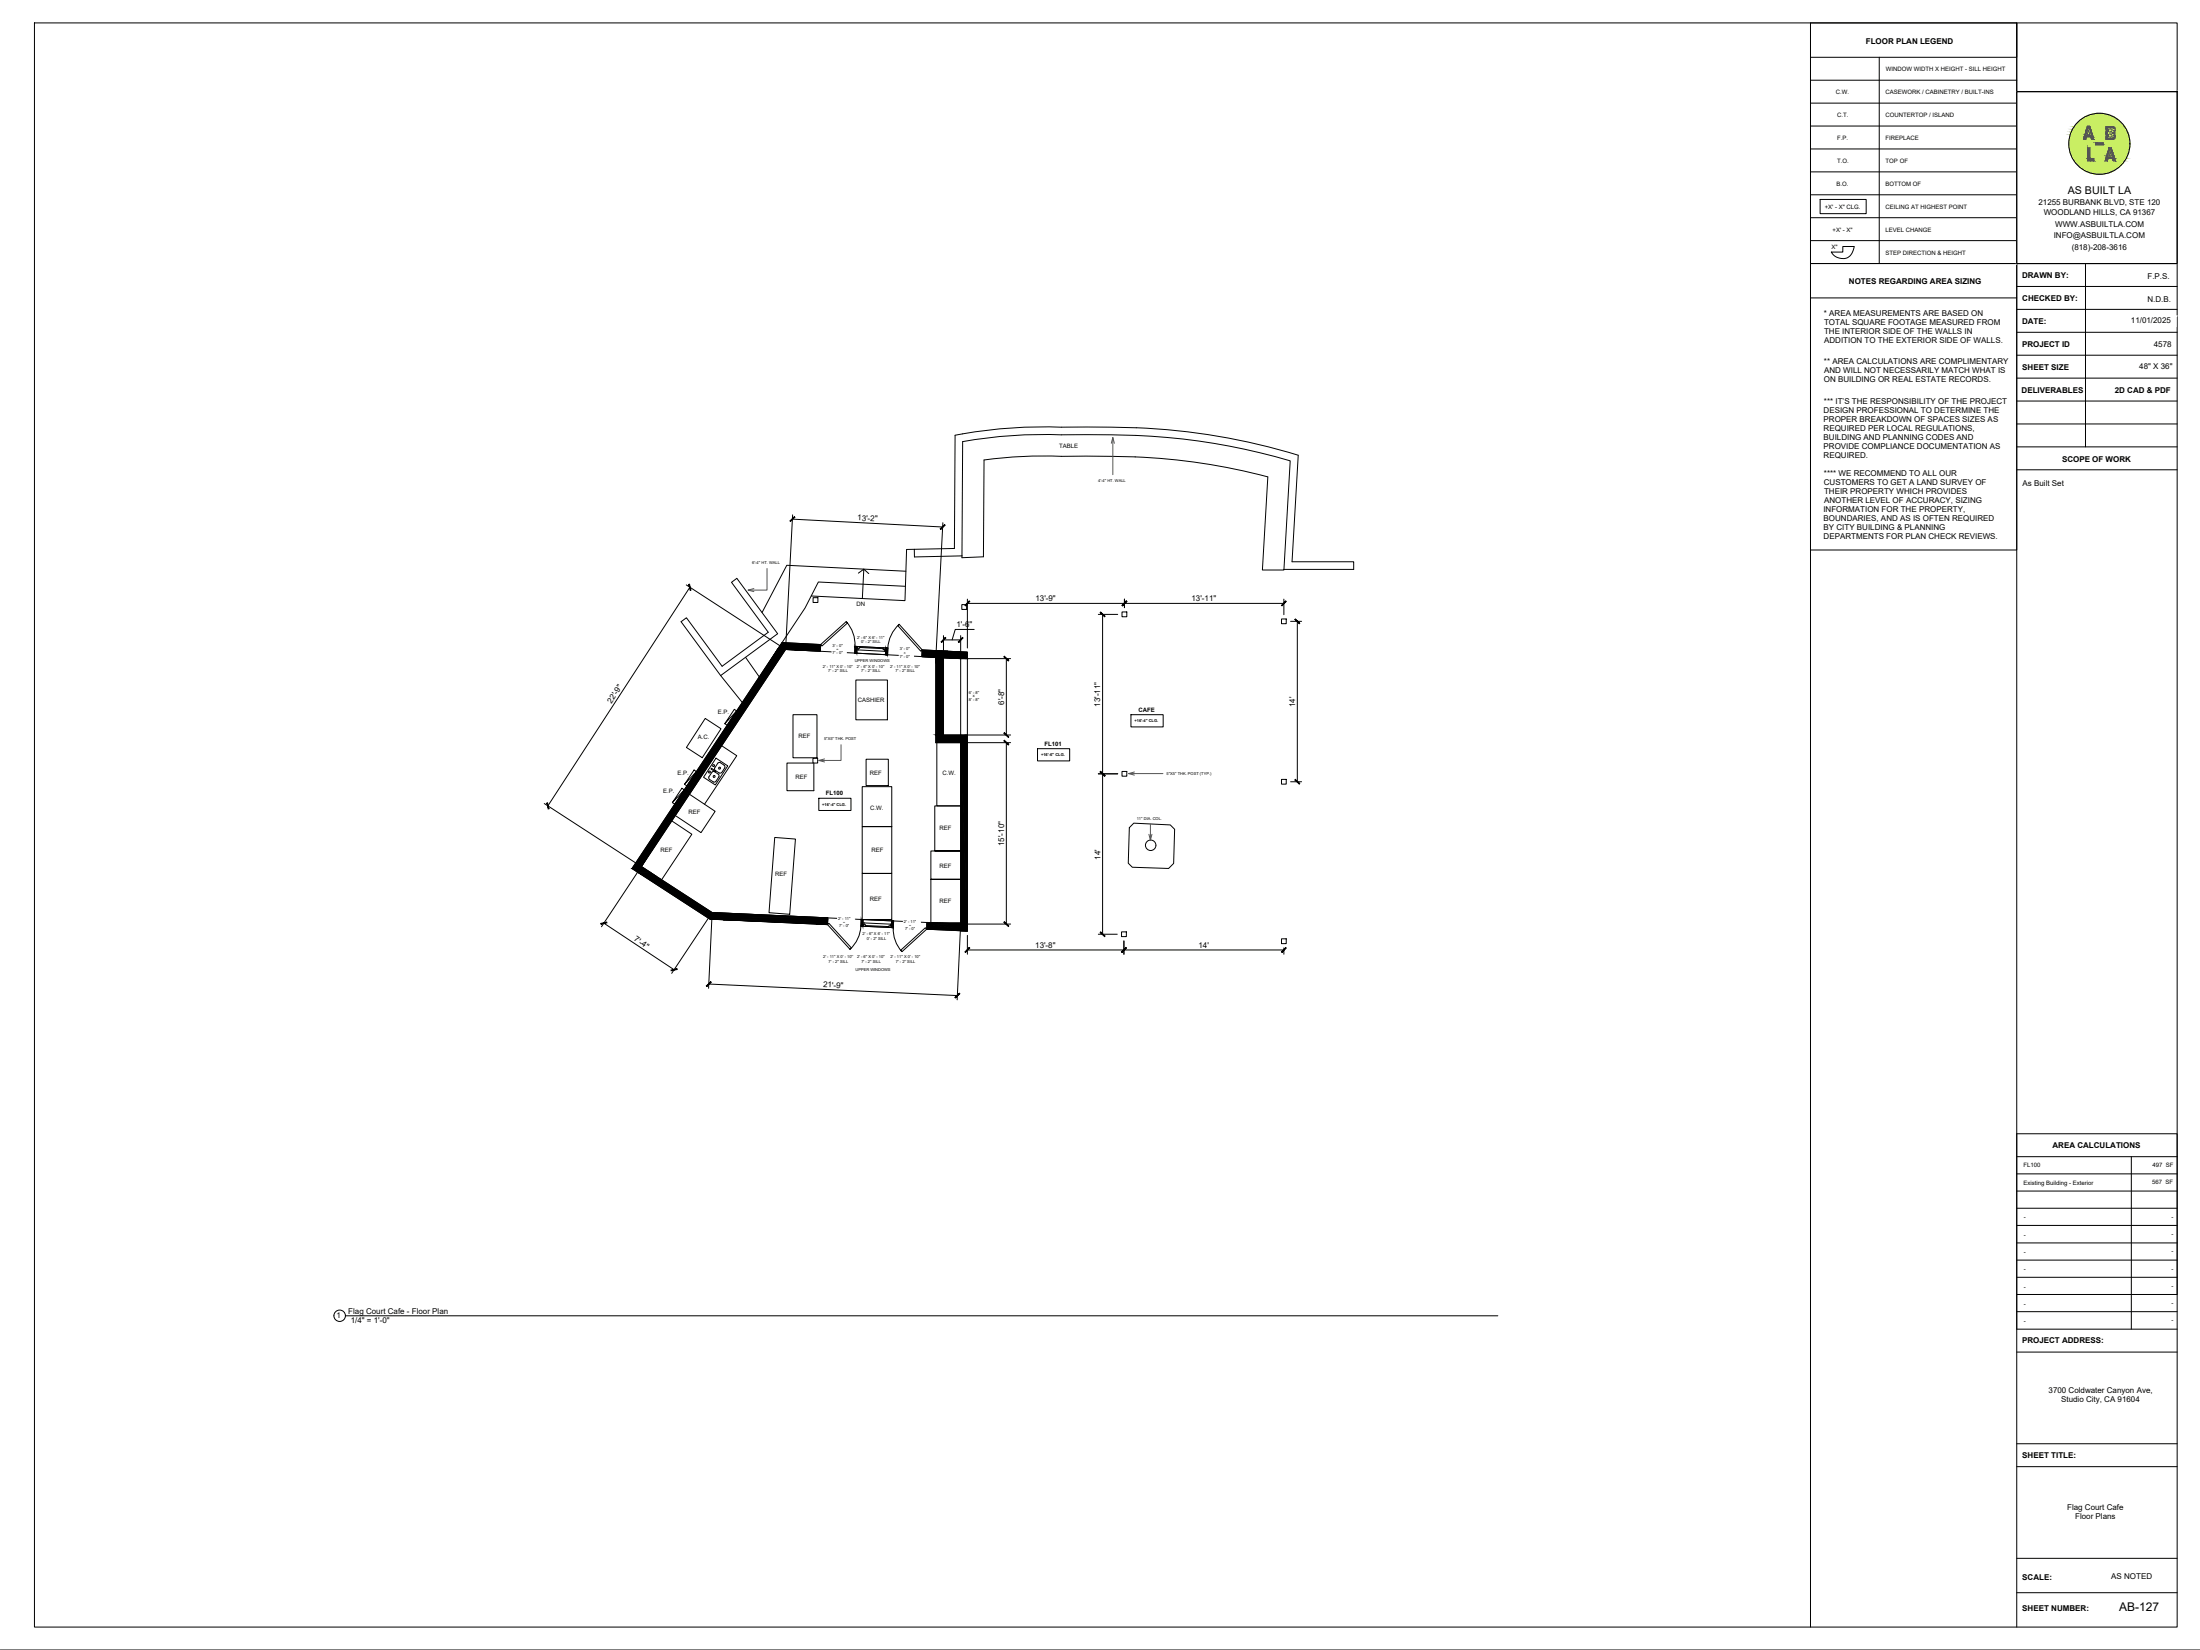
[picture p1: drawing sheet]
<svg xmlns="http://www.w3.org/2000/svg" width="1219mm" height="914mm" viewBox="0 0 1219 914" stroke-linecap="round" stroke-linejoin="round" font-family="sans-serif">
<!-- layer: A-HATCH -->
<g fill="#000" stroke="#000" stroke-width=".55">
<path d="M431 360h4l-80 121zM431 360h4zM433 356l22 1h-22zM474 358h1v4zM474 358h1zM491 359h1zM440 360h15v1zM491 363h1zM511 364h21zM511 360l14 1h-14zM519 364h4zM532 361h4z"/>
<path d="M532 407h4v109zM353 483h7l40 26zM355 480l5 3h-7zM395 506l64 3h-60zM401 510h58v2zM477 510h1zM477 510h1v3zM494 514h1zM494 510h1zM514 512h18v3zM514 511l18 1h-18z"/>
<path d="M431 360l-81 121h5zM350 481h5l-2 2z"/>
<path d="M431 360h24zM431 360h24z"/>
<path d="M435 360h20zM435 360h20z"/>
<path d="M433 357l22 3v-3zM433 357l22 3h-24z"/>
<path d="M474 358v4h1zM474 362h1z"/>
<path d="M491 359l1 4v-4zM491 359l1 4h-1z"/>
<path d="M491 363h1zM491 363h1z"/>
<path d="M511 364h21zM523 364h9v1z"/>
<path d="M519 364l4 43v-43zM519 364l4 43h-4z"/>
<path d="M511 361h21zM511 361h21z"/>
<path d="M511 361l21 3v-3zM511 361l21 3h-21z"/>
<path d="M532 361l4 4v-4zM532 361l4 4h-4z"/>
<path d="M532 407v109h4zM532 516h4z"/>
<path d="M519 407l13 5v-5zM519 407l13 5h-13z"/>
<path d="M353 483l40 26h7zM393 509l8 1z"/>
<path d="M401 510l58 2zM452 512h7z"/>
<path d="M399 509l60 1v-1zM399 509l60 1h-58z"/>
<path d="M477 510v3h1zM477 513h1z"/>
<path d="M494 514h1zM494 514h1z"/>
<path d="M494 510l1 4v-4zM494 510l1 4h-1z"/>
<path d="M514 512v3h18zM514 515h18v1z"/>
</g>
<!-- layer: A-WALL -->
<path d="M433 356l22 1v4l-20-1-80 120 40 26 64 3v3l-66-3-43-28zM475 358h-1v4h1M491 359h1v4h-1M532 365l-9-1v43h9M536 365v-4l-25-1v4h8v48h13v100l-18-1v4l22 1v-109M478 510h-1v3h1M494 510h1v4h-1" fill="none" stroke="#000" stroke-width=".59"/>
<!-- layer: A-COLS -->
<g fill="none" stroke="#000" stroke-width=".55">
<path d="M451 331h2v3h-2zM533 335h3v3h-3zM622 339h2v3h-2zM710 343h3v3h-3zM451 420h2v3h-2zM622 428h2v2h-2zM710 432h3v3h-3zM622 516h2v3h-2zM710 520h3v3h-3zM191 729h639"/>
<circle cx="638" cy="468" r="2.9"/>
</g>
<!-- layer: A-WALL -->
<path d="M630 237a355 355 0 0 1 89 15M630 237h-42a259 259 0 0 0-59 4v63h-22v5l26-1v-63a256 256 0 0 1 55-4 400 400 0 0 1 110 10l17 4-3 61h38v-5h-34l3-59M377 345l3-3 20 27 26-19-21-27 3-2 23 30-32 23z" fill="none" stroke="#000" stroke-width=".55"/>
<!-- layer: A-DETAIL-1 -->
<path d="M532 365v42M536 365v42" fill="none" stroke="#000" stroke-width=".55"/>
<!-- layer: A-DETAIL-3 -->
<g fill="none" stroke="#000" stroke-width=".55">
<path d="M1003 13h115v133h-115zM1003 13v889M1118 13v19h-115M1041 32v114M1003 44h115M1003 57h115M1003 70h115M1003 83h115M1003 95h115M1003 108h115M1003 121h115M1003 133h115"/>
<path d="M1003 146h115v159h-115zM1003 165h115M629 253a339 339 0 0 1 74 11l-3 52h12M629 253h-41a244 244 0 0 0-43 2v54h-12v-1M476 318l3-3-1 17M479 315l2 3M502 317l-66-4-14 26M507 304l-5 1v28l-52-3M502 325l-48-2-8 14-13 19M435 360l84 4M399 374l12 15M413 364l8 11"/>
<path d="M474 377h18v22h-18zM532 365h4M400 413l8 6-18 27M532 407h4M628 456l21 1 2 3-1 18-2 3h-20l-3-3 1-19zM395 506l137 6M1207 717v-89h-89v109"/>
</g>
<!-- layer: A-DOOR -->
<path d="M455 357l14-13 1 1-14 13zM469 344a19 19 0 0 1 5 14M498 347v-1l13 14-1 1zM498 346a19 19 0 0 0-6 13M459 512l13 13-1 1zM477 513a19 19 0 0 1-6 13M495 514a19 19 0 0 0 5 13M499 527l14-13 1 1-14 12z" fill="none" stroke="#000" stroke-width=".55"/>
<!-- layer: A-WINDOWS -->
<path d="M475 358l16 1M475 362l16 1M478 513l16 1M478 510h16" fill="none" stroke="#000" stroke-width=".55"/>
<!-- layer: A-GLAZ -->
<g fill="none" stroke="#000" stroke-width=".55">
<path d="M475 358l1 2M476 359h13M476 358h-1v4M476 358v1M476 358l13 1M489 359v1h2v-1M489 359h2v4M475 360h1M476 360l14 1M490 361h1M490 360v1M478 511h1"/>
<path d="M478 510v3h2M478 513v-1h2v1M479 511l14 1M479 511v1M480 513l13 1M493 513v1M493 512l1 2M493 512h1M494 510v4h-1"/>
</g>
<!-- layer: A-EQPT -->
<g fill="none" stroke="#000" stroke-width=".55">
<path d="M391 398l9 6-11 16-9-6zM407 393l1 1-6 7zM408 394l-5 8-1-1M439 396h14v24h-14zM519 412v35h13h-14v25h14h-16v15h16h-16v24M378 437l1 1-6 7zM379 438l-5 8-1-1M385 427l1 1-7 7zM386 428l-5 8-2-1M451 423h-15v15h15v-15M478 436h16v22h-16zM480 421h12v14h-12z"/>
<path d="M372 455l11 7-16 26M382 440l14 10-8 11-14-9M478 458h16v26h-16v26h16v-26h-16zM429 464l12 1-3 42-12-1zM355 480l9 6M517 511h15"/>
</g>
<!-- layer: A-FIXT -->
<g fill="none" stroke="#000" stroke-width=".55">
<path d="M396 427v1l-2-2 3 1M397 420l6 4-7 11-6-4zM398 423h1l3 2v1l-3 2-3-2zM398 429v1l-1 3h-2M398 429l-2-1h-1l-2 3 2 2"/>
<circle cx="393" cy="428" r=".5"/>
<circle cx="395" cy="424" r=".5"/>
<circle cx="396" cy="430" r=".5"/>
<circle cx="399" cy="426" r=".5"/>
</g>
<!-- layer: A-ANNO-DIMS -->
<g fill="none" stroke="#000" stroke-width=".55">
<path d="M439 288l83 4M439 285l-4 73M523 290l-4 72M380 324l53 35M382 325l-78 122M536 332v27M536 334h175M623 332v5M711 332v9M523 352v10M523 355h9M532 352v11"/>
<path d="M540 349h-11l-1 6M609 340h10M611 340v178M715 344h6M719 344v89M535 365h25M558 365v42M535 407h25M535 412h25M558 412v100M609 429h10M715 433h6"/>
<path d="M302 445l51 34M354 482l-21 32M335 512l39 25M393 508l-21 31M395 508l-2 40M532 514l-2 40M535 512h25M536 518v11M609 518h10M536 526h175M623 521v8M711 525v4"/>
<path d="M393 545l138 7"/>
</g>
<!-- layer: 0 -->
<g fill="#000" stroke="#000" stroke-width=".55">
<path d="M440 286l-2 3zM438 289l2-3z"/>
<path d="M521 293l3-2zM524 291l-3 2z"/>
<path d="M382 324l1 3zM382 324l1 3z"/>
<path d="M537 333l-2 3zM535 335l2-2z"/>
<path d="M622 335l2-2zM624 333l-2 3z"/>
<path d="M624 333l-2 3zM622 335l2-2z"/>
<path d="M710 335l3-2zM713 333l-3 3z"/>
<path d="M524 353l-2 3zM524 353l-2 3z"/>
<path d="M531 356l2-3zM533 353l-2 3z"/>
<path d="M610 339l2 3zM610 339l2 3z"/>
<path d="M718 343l2 2zM718 343l2 2z"/>
<path d="M556 364l3 2zM556 364l3 2z"/>
<path d="M557 406l2 2zM556 406l3 2z"/>
<path d="M556 411l3 2zM556 411l3 2z"/>
<path d="M610 428l2 2zM610 428l2 2z"/>
<path d="M610 428l2 2zM610 428l2 2z"/>
<path d="M718 432l2 2zM718 432l2 2z"/>
<path d="M303 445l1 3zM303 445l1 3z"/>
<path d="M333 512l3-1zM333 512l3-1z"/>
<path d="M557 511l2 2zM556 511l3 2z"/>
<path d="M610 516l2 3zM610 517l2 2z"/>
<path d="M372 538l3-1zM372 538l3-1z"/>
<path d="M537 525l-2 3zM535 528l2-3z"/>
<path d="M622 528l2-3zM624 525l-2 3z"/>
<path d="M624 525l-2 3zM622 528l2-3z"/>
<path d="M710 528l3-3zM713 525l-3 3z"/>
<path d="M394 544l-2 3zM391 546l3-2z"/>
<path d="M529 553l3-3zM532 550l-3 3z"/>
</g>
<!-- layer: A-ANNO -->
<path d="M616 246l1-4 1 4M617 242v21M425 315v12h-10M418 326l-3 1 3 1M466 413v8h-12M457 421h-3l3 1M625 429h19M629 428l-4 1 4 1M638 457v9M637 462l1 4v-4" fill="none" stroke="#545454" stroke-width=".55"/>
<g fill="#fff" stroke="#fff" stroke-width=".55">
<path d="M467 510v3l2-3zM469 510v3h-2z"/>
<path d="M464 508v3l10-3zM464 511l10-3v3z"/>
<path d="M465 512v3l8-3zM465 515l8-3v3z"/>
<path d="M503 511v3l2-3zM505 511v3h-2z"/>
<path d="M501 509v3l9-3zM501 512l9-3v3z"/>
<path d="M501 514v3l8-3zM501 517l8-3v3z"/>
<path d="M463 358v3l2-3zM465 358v3h-2z"/>
<path d="M461 356v3l8-3zM461 359l8-3v3z"/>
<path d="M461 361v2l8-2zM461 363l8-2v2z"/>
<path d="M500 360v3l3-3zM503 360v3h-3z"/>
<path d="M498 358v3l8-3zM498 361l8-3v3z"/>
<path d="M498 363v2l8-2zM498 365l8-2v2z"/>
</g>
<g fill="none" stroke="#000" stroke-width=".55">
<path d="M1009 111h25v7h-25zM627 396h18v7h-18zM575 415h18v7h-18zM454 442h18v7h-18z"/>
<circle cx="188" cy="729" r="3"/>
</g>
<!-- layer: A-DETAIL-2 -->
<path d="M1015 140h6v-3h7a7 7 0 0 1-6 6 7 7 0 0 1-7-3zM1118 641h89M1118 651h89M1181 641v96M1118 660h89M1118 670h89M1118 679h89M1118 689h89M1118 698h89M1118 708h89M1118 717h89M1118 727h89" fill="none" stroke="#000" stroke-width=".55"/>
<!-- layer: A-TB -->
<g fill="#fff" stroke="#fff" stroke-width=".55">
<path d="M1120 150v6l33-6zM1120 156l33-6v6z"/>
<path d="M1120 163v6l39-6zM1120 169l39-6v6z"/>
<path d="M1120 176v5l18-5zM1120 181l18-5v5z"/>
<path d="M1120 804v6l38-6zM1120 810l38-6v6z"/>
<path d="M1120 871v6l21-6zM1120 877l21-6v6z"/>
<path d="M1120 889v6l46-6zM1120 895l46-6v6z"/>
<path d="M1120 740v6l56-6zM1120 746l56-6v6z"/>
<path d="M1142 252v6l48-6zM1142 258l48-6v6z"/>
<path d="M1169 871v6l29-6zM1169 877l29-6v6z"/>
<path d="M1120 188v6l34-6zM1120 194l34-6v6z"/>
<path d="M1120 201v6l33-6zM1120 207l33-6v6z"/>
<path d="M1185 201v6l24-6zM1185 207l24-6v6z"/>
<path d="M1181 175v6l25-6zM1181 181l25-6v6z"/>
</g>
<g fill="none" stroke="#000" stroke-width=".55">
<path d="M19 13h1188v889h-1188zM1118 13v889M1118 159h89M1118 146h89M1156 146v102M1118 171h89M1118 197h89M1118 184h89M1118 210h89M1118 235h89M1118 222h89M1118 248h89"/>
<path d="M1118 260h89M1118 737h89M1118 749h89M1118 813h89M1118 800h89M1118 864h89M1118 883h89M0 914h1219"/>
</g>
<!-- layer: 0 -->
<path d="M1125 15h76v31h-76zM1207 51v95" fill="none" stroke="#fff" stroke-width=".55"/>
<g fill="#fff" stroke="#fff" stroke-width=".55">
<path d="M1118 51v95l89-95zM1207 51v95h-89z"/>
<path d="M1118 51v95l89-95zM1207 51v95h-89z"/>
</g>
<g fill="none" stroke="#000" stroke-width=".55">
<path d="M1118 51h89v95h-89z"/>
<circle cx="1163" cy="80" r="17"/>
</g>
<!-- layer: A-HATCH -->
<g fill="#c9ee63" stroke="#c9ee63" stroke-width=".55">
<path d="M1162 63h3z"/>
<path d="M1158 88h2z"/>
<path d="M1160 96h7z"/>
<path d="M1169 84l1 2h-1z"/>
<path d="M1162 63h5zM1160 63h7z"/>
<path d="M1160 63l8 1zM1159 64l1-1 8 1z"/>
<path d="M1159 64h11h-2zM1157 64h2h11z"/>
<path d="M1157 64l14 1-1-1zM1155 65l2-1 14 1z"/>
<path d="M1155 65l18 1-2-1zM1154 66l1-1 18 1z"/>
<path d="M1154 66l20 1-1-1zM1153 67l1-1 20 1z"/>
<path d="M1153 67l22 1-1-1zM1151 68l2-1 22 1z"/>
<path d="M1151 68l26 1-2-1zM1151 68l26 1h-27z"/>
<path d="M1150 69l27 1v-1zM1150 69l27 1h-27z"/>
<path d="M1158 70h19zM1158 70h19z"/>
<path d="M1170 70h7zM1170 70h7z"/>
<path d="M1171 70h7zM1171 70h7z"/>
<path d="M1171 70h7zM1171 70h7z"/>
<path d="M1150 70h7zM1150 70h7z"/>
<path d="M1171 70h7zM1171 70h7z"/>
<path d="M1171 70l7 1zM1171 70l7 1z"/>
<path d="M1171 71h7zM1171 71h7z"/>
<path d="M1172 71h6zM1172 71h6z"/>
<path d="M1172 71h6zM1172 71h6z"/>
<path d="M1172 71l6 1zM1172 71l6 1z"/>
<path d="M1149 70l7 2 1-2zM1149 70l7 2h-7z"/>
<path d="M1172 72h6zM1172 72h6z"/>
<path d="M1172 72h7zM1172 72h7z"/>
<path d="M1172 72h7zM1172 72h7z"/>
<path d="M1172 72l7 1zM1172 72l7 1z"/>
<path d="M1172 73h7zM1172 73h7z"/>
<path d="M1172 73h7zM1172 73h7z"/>
<path d="M1149 72l7 1v-1zM1149 72l7 1h-8z"/>
<path d="M1171 73h8zM1171 73h8z"/>
<path d="M1171 73h8zM1171 73h8z"/>
<path d="M1171 73l8 1zM1171 74h8z"/>
<path d="M1171 74h8zM1171 74h8z"/>
<path d="M1171 74h8zM1170 74h9z"/>
<path d="M1170 74h9zM1170 74h9z"/>
<path d="M1171 74h8zM1171 74h8z"/>
<path d="M1171 74h8zM1171 74h8z"/>
<path d="M1171 74h8zM1171 74h8z"/>
<path d="M1171 74h9zM1171 74h9z"/>
<path d="M1172 74l8 1zM1172 74l8 1z"/>
<path d="M1172 75h8zM1172 75h8z"/>
<path d="M1148 73l7 2 1-2zM1148 73l7 2h-8z"/>
<path d="M1172 75h8zM1172 75h8z"/>
<path d="M1172 75h8zM1172 75h8z"/>
<path d="M1172 75l8 1zM1172 75l8 1z"/>
<path d="M1172 76h8zM1172 76h8z"/>
<path d="M1172 76h8zM1172 76h8z"/>
<path d="M1172 76h8zM1172 76h8z"/>
<path d="M1147 75l8 1v-1zM1147 75l8 1h-8z"/>
<path d="M1172 76l8 1zM1172 76l8 1z"/>
<path d="M1172 77h8zM1171 77h9z"/>
<path d="M1171 77h9zM1171 77h9z"/>
<path d="M1158 70l9 7v-7zM1158 70l9 7h-7z"/>
<path d="M1156 76l3 1v-1zM1156 76l3 1h-3z"/>
<path d="M1147 76l8 1v-1zM1147 76l8 1h-8z"/>
<path d="M1171 77h9zM1171 77h9z"/>
<path d="M1171 77h9zM1171 77h9z"/>
<path d="M1171 77h9zM1170 77h10z"/>
<path d="M1147 77h20zM1147 77h20z"/>
<path d="M1147 77l33 1v-1zM1147 77l33 1h-33z"/>
<path d="M1147 78l33 1v-1zM1147 78l33 1h-33z"/>
<path d="M1166 79l14 1v-1zM1166 79l14 1h-14z"/>
<path d="M1147 79l14 1v-1zM1147 79l14 1h-14z"/>
<path d="M1166 80h14zM1166 80h14h-14z"/>
<path d="M1147 80h14zM1147 80h14h-14z"/>
<path d="M1147 80l33 1v-1zM1147 80l33 1h-33z"/>
<path d="M1147 81l33 1v-1zM1147 81l33 1h-33z"/>
<path d="M1170 82l10 1v-1zM1170 82l10 1h-10z"/>
<path d="M1147 82l10 1v-1zM1147 82l10 1h-10z"/>
<path d="M1170 83l10 2v-2zM1170 83l10 2h-9z"/>
<path d="M1147 83l10 2v-2zM1147 83l10 2h-10z"/>
<path d="M1171 85l8 1 1-1zM1171 85l8 1h-8z"/>
<path d="M1147 85l10 1v-1zM1147 85l10 1h-9z"/>
<path d="M1171 86l7 2 1-2zM1171 86l7 2h-6z"/>
<path d="M1148 86l9 2v-2zM1148 86l9 2h-8z"/>
<path d="M1158 82l9 6 2-6zM1158 82l9 6h-9z"/>
<path d="M1172 88l6 1v-1zM1172 88l6 1h-6z"/>
<path d="M1149 88l8 1v-1zM1149 88l8 1h-8z"/>
<path d="M1172 89h6zM1172 89h6z"/>
<path d="M1168 88l3 1v-1zM1168 88l3 1h-3z"/>
<path d="M1160 88l7 1v-1zM1160 88l7 1h-7z"/>
<path d="M1149 89h8zM1149 89h8z"/>
<path d="M1149 89l28 1 1-1zM1149 89l28 1h-27z"/>
<path d="M1150 90l25 2 2-2zM1150 90l25 2h-24z"/>
<path d="M1151 92l23 1 1-1zM1151 92l23 1h-21z"/>
<path d="M1153 93l20 1 1-1zM1153 93l20 1h-19z"/>
<path d="M1154 94l17 1 2-1zM1154 94l17 1h-16z"/>
<path d="M1155 95h15h1zM1155 95h15h-13z"/>
<path d="M1157 95l11 1 2-1zM1157 95l11 1h-9z"/>
<path d="M1159 96h8h1zM1159 96h8z"/>
<path d="M1160 96l5 1zM1162 97h3z"/>
<path d="M1168 71h2zM1168 71h2z"/>
<path d="M1168 71l2 1zM1168 71l2 1z"/>
<path d="M1168 72h2zM1168 72h2z"/>
<path d="M1168 72h2zM1168 72h2z"/>
<path d="M1168 72h2zM1168 72h2z"/>
<path d="M1168 72h2zM1168 72h2z"/>
<path d="M1168 72h2zM1168 72h2z"/>
<path d="M1168 72h3zM1168 72h3z"/>
<path d="M1168 72h3zM1168 72h3z"/>
<path d="M1168 72h3zM1168 72h2z"/>
<path d="M1168 72h2zM1168 72l2 1z"/>
<path d="M1168 73h2zM1168 73h2z"/>
<path d="M1168 73h2zM1168 73h2z"/>
<path d="M1168 73h2zM1168 73h2z"/>
<path d="M1168 73h2zM1168 73h2z"/>
<path d="M1168 73h2zM1168 73h2z"/>
<path d="M1168 73h2zM1168 73h2z"/>
<path d="M1168 74h2zM1168 74h2z"/>
<path d="M1168 74h2zM1168 74h2z"/>
<path d="M1168 74h2zM1168 74h2z"/>
<path d="M1157 72l1 2zM1157 72l1 2h-1z"/>
<path d="M1168 74l2 1zM1168 74l2 1z"/>
<path d="M1168 75h2zM1168 75h2z"/>
<path d="M1168 75h2zM1168 75h2z"/>
<path d="M1168 75h2zM1168 75h2z"/>
<path d="M1168 75h3zM1168 75h3z"/>
<path d="M1168 75h3zM1168 75h3z"/>
<path d="M1168 75h3zM1168 75h2z"/>
<path d="M1168 75h2zM1168 75l2 1z"/>
<path d="M1168 76h2zM1168 76h2z"/>
<path d="M1168 76h2zM1168 76h2z"/>
<path d="M1168 76h2zM1168 76h2z"/>
<path d="M1168 76h2zM1168 76h2z"/>
<path d="M1168 76h2zM1168 76h2z"/>
<path d="M1168 76h2zM1168 76h2z"/>
</g>
<g fill="#545454" stroke="#545454" stroke-width=".55">
<path d="M1170 73h2z"/>
<path d="M1170 76h2z"/>
<path d="M1158 88h2z"/>
<path d="M1167 70h4zM1167 70h4z"/>
<path d="M1167 70h4zM1167 70h4z"/>
<path d="M1167 70h4zM1167 70h4z"/>
<path d="M1167 70l4 1zM1167 70l4 1z"/>
<path d="M1167 71h5zM1167 71h5z"/>
<path d="M1167 71h5zM1167 71h5z"/>
<path d="M1167 71h5zM1167 71h5zM1167 71h5zM1167 71h5z"/>
<path d="M1170 71h2zM1170 71h2z"/>
<path d="M1170 71l2 1zM1170 71l2 1z"/>
<path d="M1170 72h2zM1170 72h2z"/>
<path d="M1170 72h2zM1170 72h2z"/>
<path d="M1170 72h2zM1170 72h2zM1170 72h2zM1170 72h2z"/>
<path d="M1170 72h2zM1170 72h2z"/>
<path d="M1170 72h2zM1170 72h2z"/>
<path d="M1170 72h2zM1170 72h2z"/>
<path d="M1170 72h2zM1170 72h2z"/>
<path d="M1157 70l2 2-1-2zM1157 70l2 2h-3z"/>
<path d="M1171 72h1zM1171 72h1z"/>
<path d="M1157 72h2zM1157 72h2z"/>
<path d="M1156 72h1zM1156 72h1z"/>
<path d="M1171 72h1zM1171 72h1z"/>
<path d="M1170 72h2zM1170 72h2z"/>
<path d="M1170 72h2zM1170 72l2 1z"/>
<path d="M1170 73h2zM1170 73h2z"/>
<path d="M1170 73h2zM1170 73h2z"/>
<path d="M1170 73h2zM1170 73h2z"/>
<path d="M1170 73h2zM1170 73h2z"/>
<path d="M1170 73h2zM1170 73h2z"/>
<path d="M1170 73h2zM1170 73h2z"/>
<path d="M1170 73h2zM1170 73h2zM1170 73h2z"/>
<path d="M1167 71l1 2v-2zM1167 71l1 2h-1z"/>
<path d="M1167 73h5zM1167 73h4z"/>
<path d="M1167 73h4zM1167 73h4z"/>
<path d="M1167 73h4zM1167 73l4 1z"/>
<path d="M1167 74h4zM1167 74h4z"/>
<path d="M1167 74h4zM1167 74h3z"/>
<path d="M1167 74h4zM1167 74h4z"/>
<path d="M1167 74h4zM1167 74h4z"/>
<path d="M1167 74h4zM1167 74h4z"/>
<path d="M1167 74h4zM1167 74h4z"/>
<path d="M1167 74h5zM1167 74h5z"/>
<path d="M1170 74h2zM1170 74h2z"/>
<path d="M1170 74h2zM1170 74h2z"/>
<path d="M1170 74h2zM1170 74h2z"/>
<path d="M1170 74h2zM1170 74h2z"/>
<path d="M1158 72l2 2-1-2zM1158 72l2 2h-2z"/>
<path d="M1156 72l1 2v-2zM1156 72l1 2h-2z"/>
<path d="M1170 74l2 1zM1170 74l2 1z"/>
<path d="M1170 75h2zM1170 75h2z"/>
<path d="M1170 75h2zM1170 75h2z"/>
<path d="M1170 75h2zM1170 75h2z"/>
<path d="M1170 75h2zM1170 75h2z"/>
<path d="M1170 75h2zM1170 75h2z"/>
<path d="M1170 75h2zM1170 75h2z"/>
<path d="M1171 75h1zM1171 75h1z"/>
<path d="M1171 75h1zM1171 75h1z"/>
<path d="M1170 75h2zM1170 75h2z"/>
<path d="M1170 75l2 1zM1170 75l2 1z"/>
<path d="M1170 76h2zM1170 76h2zM1170 76h2zM1170 76h2z"/>
<path d="M1170 76h2zM1170 76h2z"/>
<path d="M1155 74l5 2v-2zM1155 74l5 2h-5z"/>
<path d="M1170 76h2zM1170 76h2z"/>
<path d="M1170 76h2zM1170 76h2z"/>
<path d="M1170 76h2zM1170 76h2zM1170 76h2z"/>
<path d="M1167 74l1 2v-2zM1167 74l1 2h-1z"/>
<path d="M1167 76h5zM1167 76h5z"/>
<path d="M1167 76h5zM1167 76h5z"/>
<path d="M1167 76h5zM1167 76l5 1z"/>
<path d="M1167 77h5zM1167 77h4z"/>
<path d="M1167 77h4zM1167 77h4z"/>
<path d="M1159 76l1 1v-1zM1159 76l1 1h-1z"/>
<path d="M1155 76l1 1v-1zM1155 76l1 1h-1z"/>
<path d="M1167 77h4zM1167 77h4z"/>
<path d="M1167 77h4zM1167 77h4z"/>
<path d="M1167 77h4zM1167 77h3z"/>
<path d="M1161 79l5 1v-1zM1161 79l5 1h-5z"/>
<path d="M1169 82l2 2-1-2zM1169 82l2 2h-3z"/>
<path d="M1169 84l2 2v-2zM1169 84l2 2h-1z"/>
<path d="M1168 84l1 2v-2zM1168 84l1 2h-2z"/>
<path d="M1157 82l1 6v-6zM1157 82l1 6h-1z"/>
<path d="M1167 86l5 2-1-2zM1167 86l5 2h-5z"/>
<path d="M1157 88h1zM1157 88h1z"/>
<path d="M1171 88l1 1v-1zM1171 88l1 1h-1z"/>
<path d="M1167 88l1 1v-1zM1167 88l1 1h-1z"/>
<path d="M1157 88l3 1v-1zM1157 88l3 1h-3z"/>
</g>
<path d="M1157 70h1l2 7h-1v-1h-3v1h-1zM1157 72l1 2h-1zM1161 79h5v1h-5zM1167 70h3a1.8 1.8 0 0 1 2 2 1.8 1.8 0 0 1-2 2 1.8 1.8 0 0 1 2 1 1.8 1.8 0 0 1-2 2h-3zM1168 71h2a.8 .8 0 0 1 0 1 .8 .8 0 0 1 0 1h-2zM1168 74h2a.8 .8 0 0 1 0 1 .8 .8 0 0 1 0 1h-2zM1157 82h1v6h2v1h-3zM1169 82h1l2 7h-1v-1h-3v1h-1zM1169 84l1 2h-1z" fill="none" stroke="#545454" stroke-width=".55"/>
<text font-size="6.7" x="1174" y="893">AB-127</text>
<text font-size="5.9" x="1146" y="108">AS BUILT LA</text>
<g font-size="4.4">
<text x="1034" y="25">FLOOR PLAN LEGEND</text>
<text x="1130" y="114">21255 BURBANK BLVD, STE 120</text>
<text x="1133" y="119">WOODLAND HILLS, CA 91367</text>
<text x="1139" y="126">WWW.ASBUILTLA.COM</text>
<text x="1138" y="132">INFO@ASBUILTLA.COM</text>
<text x="1148" y="138">(818)-208-3616</text>
<text x="1121" y="154">DRAWN BY:</text>
<text x="1190" y="154">F.P.S.</text>
<text x="1025" y="158">NOTES REGARDING AREA SIZING</text>
<text x="1121" y="167">CHECKED BY:</text>
<text x="1190" y="167">N.D.B.</text>
<text x="1011" y="175">* AREA MEASUREMENTS ARE BASED ON</text>
<text x="1121" y="179">DATE:</text>
<text x="1181" y="179">11/01/2025</text>
<text x="1011" y="180">TOTAL SQUARE FOOTAGE MEASURED FROM</text>
<text x="1011" y="185">THE INTERIOR SIDE OF THE WALLS IN</text>
<text x="1011" y="190">ADDITION TO THE EXTERIOR SIDE OF WALLS.</text>
<text x="1121" y="192">PROJECT ID</text>
<text x="1194" y="193">4578</text>
<text x="1011" y="202">** AREA CALCULATIONS ARE COMPLIMENTARY</text>
<text x="1011" y="207">AND WILL NOT NECESSARILY MATCH WHAT IS</text>
<text x="1121" y="205">SHEET SIZE</text>
<text x="1186" y="205">48&quot; X 36&quot;</text>
<text x="1011" y="212">ON BUILDING OR REAL ESTATE RECORDS.</text>
<text x="1120" y="218">DELIVERABLES</text>
<text x="1172" y="218">2D CAD &amp; PDF</text>
<text x="1011" y="224">*** IT’S THE RESPONSIBILITY OF THE PROJECT</text>
<text x="1011" y="229">DESIGN PROFESSIONAL TO DETERMINE THE</text>
<text x="1011" y="234">PROPER BREAKDOWN OF SPACES SIZES AS</text>
<text x="1011" y="239">REQUIRED PER LOCAL REGULATIONS,</text>
<text x="1011" y="244">BUILDING AND PLANNING CODES AND</text>
<text x="1011" y="249">PROVIDE COMPLIANCE DOCUMENTATION AS</text>
<text x="1011" y="254">REQUIRED.</text>
<text x="1143" y="256">SCOPE OF WORK</text>
<text x="1011" y="264">**** WE RECOMMEND TO ALL OUR</text>
<text x="1011" y="269">CUSTOMERS TO GET A LAND SURVEY OF</text>
<text x="1121" y="269">As Built Set</text>
<text x="1011" y="274">THEIR PROPERTY WHICH PROVIDES</text>
<text x="1011" y="279">ANOTHER LEVEL OF ACCURACY, SIZING</text>
<text x="1010" y="284">INFORMATION FOR THE PROPERTY,</text>
<text x="475" y="288" transform="rotate(3 475 288)">13'-2&quot;</text>
<text x="1011" y="289">BOUNDARIES, AND AS IS OFTEN REQUIRED</text>
<text x="1011" y="294">BY CITY BUILDING &amp; PLANNING</text>
<text x="1011" y="298">DEPARTMENTS FOR PLAN CHECK REVIEWS.</text>
<text x="574" y="333">13'-9&quot;</text>
<text x="660" y="333">13'-11&quot;</text>
<text x="530" y="348">1'-6&quot;</text>
<text x="339" y="390" transform="rotate(-57 339 390)">22'-9&quot;</text>
<text x="556" y="391" transform="rotate(-90 556 391)">6'-8&quot;</text>
<text x="610" y="392" transform="rotate(-90 610 392)">13'-11&quot;</text>
<text x="718" y="392" transform="rotate(-90 718 392)">14'</text>
<text x="556" y="469" transform="rotate(-90 556 469)">15'-10&quot;</text>
<text x="610" y="476" transform="rotate(-90 610 476)">14'</text>
<text x="351" y="521" transform="rotate(34 351 521)">7'-4&quot;</text>
<text x="574" y="525">13'-8&quot;</text>
<text x="664" y="525">14'</text>
<text x="456" y="547" transform="rotate(3 456 547)">21'-9&quot;</text>
<text x="1137" y="636">AREA CALCULATIONS</text>
<text x="187" y="731">1</text>
<text x="193" y="728">Flag Court Cafe - Floor Plan</text>
<text x="194" y="733">1/4&quot; = 1'-0&quot;</text>
<text x="1121" y="744">PROJECT ADDRESS:</text>
<text x="1135" y="772">3700 Coldwater Canyon Ave,</text>
<text x="1142" y="777">Studio City, CA 91604</text>
<text x="1121" y="808">SHEET TITLE:</text>
<text x="1146" y="837">Flag Court Cafe</text>
<text x="1150" y="842">Floor Plans</text>
<text x="1121" y="875">SCALE:</text>
<text x="1170" y="875">AS NOTED</text>
<text x="1121" y="893">SHEET NUMBER:</text>
</g>
<g font-size="3.3">
<text x="1045" y="39">WINDOW WIDTH X HEIGHT - SILL HEIGHT</text>
<text x="1017" y="52">C.W.</text>
<text x="1045" y="52">CASEWORK / CABINETRY / BUILT-INS</text>
<text x="1018" y="65">C.T.</text>
<text x="1045" y="65">COUNTERTOP / ISLAND</text>
<text x="1018" y="78">F.P.</text>
<text x="1045" y="78">FIREPLACE</text>
<text x="1018" y="90">T.O.</text>
<text x="1045" y="90">TOP OF</text>
<text x="1018" y="103">B.O.</text>
<text x="1045" y="103">BOTTOM OF</text>
<text x="1011" y="116">+X' - X&quot; CLG.</text>
<text x="1045" y="116">CEILING AT HIGHEST POINT</text>
<text x="1016" y="128">+X' - X&quot;</text>
<text x="1045" y="128">LEVEL CHANGE</text>
<text x="1015" y="138">X&quot;</text>
<text x="1045" y="141">STEP DIRECTION &amp; HEIGHT</text>
<text x="587" y="248">TABLE</text>
<text x="475" y="336">DN</text>
<text x="475" y="389">CASHIER</text>
<text x="398" y="396">E.P.</text>
<text x="631" y="394">CAFE</text>
<text x="387" y="409">A.C.</text>
<text x="443" y="409">REF</text>
<text x="579" y="413">FL101</text>
<text x="375" y="430">E.P.</text>
<text x="441" y="432">REF</text>
<text x="482" y="429">REF</text>
<text x="522" y="429">C.W.</text>
<text x="367" y="440">E.P.</text>
<text x="458" y="441">FL100</text>
<text x="482" y="449">C.W.</text>
<text x="382" y="451">REF</text>
<text x="521" y="460">REF</text>
<text x="366" y="472">REF</text>
<text x="483" y="472">REF</text>
<text x="430" y="485">REF</text>
<text x="521" y="481">REF</text>
<text x="482" y="499">REF</text>
<text x="521" y="500">REF</text>
<text x="1121" y="647">FL100</text>
<text x="1193" y="647">497 SF</text>
<text x="1121" y="657">Existing Building - Exterior</text>
<text x="1193" y="656">567 SF</text>
<text x="1122" y="676">-</text>
<text x="1203" y="675">-</text>
<text x="1122" y="685">-</text>
<text x="1203" y="685">-</text>
<text x="1122" y="695">-</text>
<text x="1203" y="695">-</text>
<text x="1122" y="705">-</text>
<text x="1203" y="704">-</text>
<text x="1203" y="714">-</text>
<text x="1122" y="714">-</text>
<text x="1122" y="724">-</text>
<text x="1203" y="723">-</text>
<text x="1122" y="733">-</text>
<text x="1203" y="733">-</text>
</g>
<g font-size="2.2">
<text x="609" y="267">4'-4'' HT. WALL</text>
<text x="417" y="313">6'-4'' HT. WALL</text>
<text x="475" y="354">2' - 6&quot; X 6' - 11&quot;</text>
<text x="461" y="358">3' - 0&quot;</text>
<text x="477" y="357">0' - 2&quot; SILL</text>
<text x="461" y="363">7' - 0&quot;</text>
<text x="464" y="360">x</text>
<text x="499" y="360">3' - 0&quot;</text>
<text x="499" y="364">7' - 0&quot;</text>
<text x="501" y="362">x</text>
<text x="456" y="370">2' - 11'' X 0' - 10''</text>
<text x="474" y="367">UPPER WINDOWS</text>
<text x="475" y="370">2' - 6'' X 0' - 10''</text>
<text x="493" y="370">2' - 11'' X 0' - 10''</text>
<text x="459" y="373">7' - 2'' SILL</text>
<text x="477" y="373">7' - 2'' SILL</text>
<text x="496" y="373">7' - 2'' SILL</text>
<text x="537" y="385">6' - 8''</text>
<text x="537" y="389">8' - 8''</text>
<text x="539" y="387">x</text>
<text x="629" y="400">+16'-4&quot; CLG.</text>
<text x="457" y="410">5''X5'' THK. POST</text>
<text x="577" y="419">+16'-6&quot; CLG.</text>
<text x="646" y="429">5''X5'' THK. POST (TYP.)</text>
<text x="456" y="447">+16'-4&quot; CLG.</text>
<text x="630" y="454">11'' DIA. COL.</text>
<text x="464" y="510">2' - 11&quot;</text>
<text x="465" y="514">7' - 0&quot;</text>
<text x="467" y="512">x</text>
<text x="501" y="511">2' - 11&quot;</text>
<text x="502" y="516">7' - 0&quot;</text>
<text x="504" y="513">x</text>
<text x="478" y="518">2' - 6&quot; X 6' - 11&quot;</text>
<text x="480" y="521">0' - 2&quot; SILL</text>
<text x="456" y="531">2' - 11'' X 0' - 10''</text>
<text x="459" y="534">7' - 2'' SILL</text>
<text x="475" y="531">2' - 6'' X 0' - 10''</text>
<text x="477" y="534">7' - 2'' SILL</text>
<text x="493" y="531">2' - 11'' X 0' - 10''</text>
<text x="496" y="534">7' - 2'' SILL</text>
<text x="474" y="538">UPPER WINDOWS</text>
</g>
</svg>
